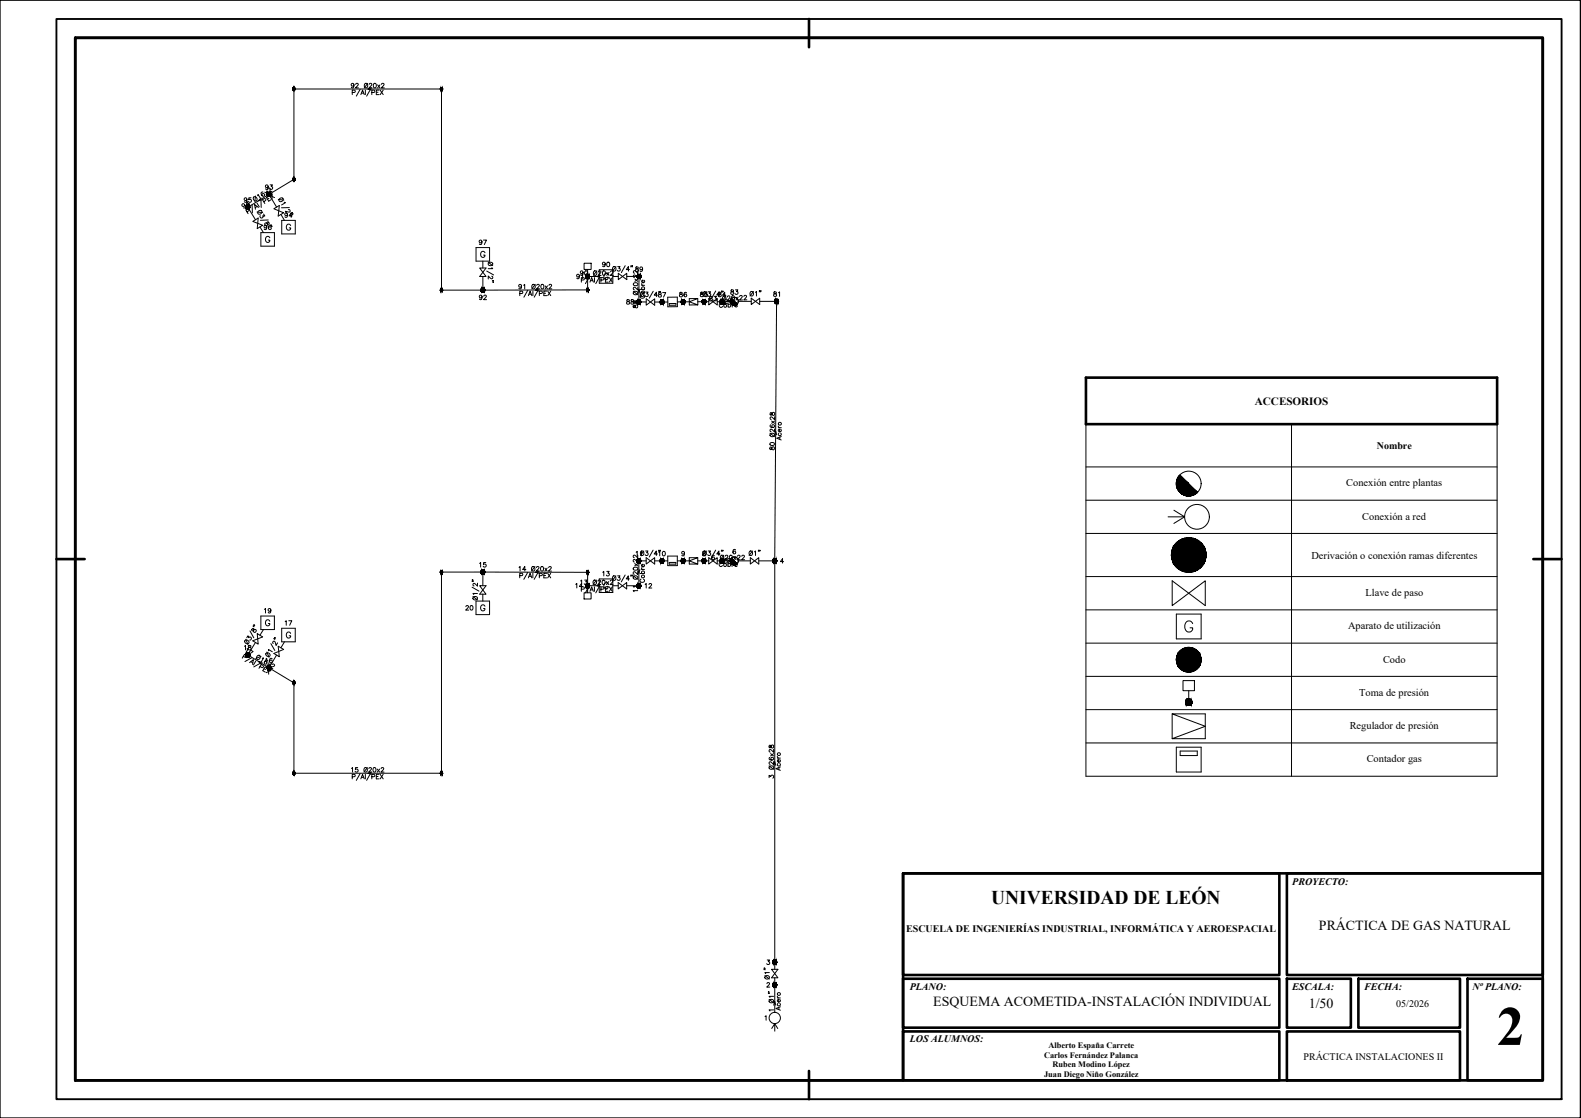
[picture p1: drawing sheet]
<svg xmlns="http://www.w3.org/2000/svg" width="420mm" height="297mm" viewBox="0 0 420 297" stroke-linecap="round" stroke-linejoin="round" font-family="sans-serif">
<!-- layer: UNIFILAR -->
<g fill="none" stroke="#000" stroke-width=".27">
<path d="M78.1 23.9v23.5M78.4 23.6h38.6M98.7 23.4l-1 .2 1 .3M117.3 23.9v52.9M66.1 55.5l1.8 2.9M68.6 57.9l-1.4 .9 2.6 1.1-1.4 .8M69.4 52.6l-.7 .8 1-.3M71 51.9l-4.7 2.9M71.8 52.1l1.7 2.9M74.2 54.6l-1.4 .9 2.6 1-1.5 .9M74.9 58.6v3.6h3.6v-3.6M77.2 59.9a.59 .59 0 0 0-.6-.3 .59 .59 0 0 0-.5 .6v.3a.57 .57 0 0 0 .6 .7 .57 .57 0 0 0 .5-.7h-.3"/>
<path d="M77.9 47.8l-6 3.6M69.3 61.8v3.6h3.6v-3.6M71.7 63.2a.59 .59 0 0 0-.7-.4 .59 .59 0 0 0-.4 .6v.4a.57 .57 0 0 0 .5 .6 .57 .57 0 0 0 .6-.6h-.4M117.6 77.1h10.2M126.5 65.8v3.6h3.6v-3.6M127.5 71.2l1.7 2.3h-1.7l1.7-2.3zM128.3 69.4v1.8M128.3 73.5v3.1M128.9 67.2a.59 .59 0 0 0-.7-.4 .59 .59 0 0 0-.5 .6v.4a.57 .57 0 0 0 .6 .6 .57 .57 0 0 0 .6-.6h-.4M143.2 76.8l-.9 .3 1 .2M155.2 69.9h1.9v1.7h-1.9zM155.9 77l-27 .1"/>
<path d="M156.2 74v2.7M156.7 73.5h2.6M159.3 71.7v3.6h3.6v-3.6M159.6 73.2l-1 .3 1 .2M161.6 73a.59 .59 0 0 0-.6-.3 .59 .59 0 0 0-.5 .6v.4a.57 .57 0 0 0 .6 .6 .57 .57 0 0 0 .5-.6h-.3M162.9 73.5h1.4M164.3 72.6v1.7l2.3-1.7v1.7zM169.5 77.8l.3-1 .3 1M169.8 74v5.7M171.7 79.4v1.7l2.3-1.7v1.7zM177.5 79l2.5-.1v2.6h-2.5zM183.2 79.3h2.2l-2.2 .9 2.2 .8h-2.2"/>
<path d="M188.4 79.3v1.7l2.2-1.7v1.7zM170.3 80.2h1.4M196.2 80.1h3.4M201.9 80.1h4M206.4 80.6l-.5 67.9M205.9 115.5l.2-1 .3 1M117.3 152.3v52.8M126.5 159.7h3.6v3.6h-3.6M127.5 155.6l1.7 2.3h-1.7l1.7-2.3zM127.8 152h-10.2M128.3 157.9v1.8M128.3 152.5v3.1"/>
<path d="M128.9 152l27 .1M143.2 151.7l-1 .3 1 .3M155.2 157.5h1.9v1.6h-1.9zM156.2 152.4v2.7M156.7 155.6h2.6M159.3 153.8v3.6h3.6v-3.6M159.6 155.3l-1 .3 1 .3M161.6 155.2a.59 .59 0 0 0-.6-.4 .59 .59 0 0 0-.5 .6v.4a.57 .57 0 0 0 .6 .6 .57 .57 0 0 0 .5-.6h-.4M162.9 155.6h1.4M164.3 154.8v1.7l2.2-1.7v1.7zM166.5 155.6h2.7M169.5 151.3l.3 1 .3-1"/>
<path d="M169.8 149.5v5.6M171.7 148.2v1.7l2.3-1.7v1.7zM177.5 147.7h2.5v2.6h-2.5zM177.9 149.4h1.7v.5h-1.7M180 149h1M182.1 149h1.1M183.2 148.2h2.2l-2.2 .8 2.2 .9h-2.2zM185.4 149h1.2M185.4 148.2v1.7M187.6 149h.8M188.4 148.2v1.7l2.2-1.7v1.7zM190.6 149h.7"/>
<path d="M192.4 149h1.7M194.5 148.7l-1 .3 1 .3M196.2 149h3.2M201.6 149h3.8M205.9 149.5v105.6M66.3 174.3l4.7 2.9M68.4 168.3l1.4 .9-2.6 1.1 1.4 .8zM69.3 163.7v3.6h3.6v-3.6M70 167.3l-.9 1.5M71.7 165.1a.59 .59 0 0 0-.7-.4 .59 .59 0 0 0-.4 .6v.4a.57 .57 0 0 0 .5 .6 .57 .57 0 0 0 .6-.6h-.4M71.9 177.7l6 3.6M73.9 171.7l1.5 .8-2.6 1.1 1.4 .9z"/>
<path d="M74.9 166.9v3.6h3.6v-3.6M75.6 170.5l-.9 1.6M77.2 168.3a.59 .59 0 0 0-.6-.4 .59 .59 0 0 0-.5 .6v.4a.57 .57 0 0 0 .6 .6 .57 .57 0 0 0 .5-.6h-.3M128.9 161.1a.59 .59 0 0 0-.7-.4 .59 .59 0 0 0-.5 .6v.4a.57 .57 0 0 0 .6 .6 .57 .57 0 0 0 .6-.6h-.4M78.1 181.7v23.4M78.4 205.4h38.6M98.7 205.2l-1 .2 1 .3M205.6 203.3l.3-1 .3 1M205.1 273.3l.8-1.3v2M205.6 267.1l.3-1 .3 1M205.9 272l.8 1.3M205.9 262.2v6.8"/>
<circle cx="195.2" cy="80.1" r="1.05"/>
<circle cx="195.2" cy="149" r="1.05"/>
<circle cx="205.9" cy="270.5" r="1.5"/>
</g>
<g fill="#000" stroke="#000" stroke-width=".27">
<path d="M78.4 23.6v.1zM78.4 23.6v.1zM78.4 23.6v.2zM78.4 23.5v.3zM78.4 23.5v.3zM78.4 23.5v.3zM78.4 23.5v.3zM78.4 23.5v.3zM78.4 23.5l-.1 .3zM78.3 23.4v.4zM78.3 23.4v.5zM78.3 23.4v.5zM78.3 23.4v.5zM78.3 23.4v.5zM78.3 23.4v.5zM78.3 23.4v.5zM78.3 23.4v.5zM78.3 23.4v.5zM78.3 23.4l-.1 .5zM78.2 23.4v.5zM78.2 23.4v.5zM78.2 23.4v.5zM78.2 23.4v.5zM78.2 23.3v.6zM78.2 23.3l-.1 .6zM78.1 23.3v.6zM78.1 23.3v.6zM78.1 23.3v.6zM78.1 23.3v.6zM78.1 23.3v.6zM78.1 23.3v.6zM78 23.3l.1 .6zM78 23.3l.1 .6zM78 23.4v.5zM78 23.4v.5zM78 23.4v.5zM78 23.4v.5zM78 23.4v.5zM78 23.4v.5zM77.9 23.4v.5zM77.9 23.4v.5zM77.9 23.4v.5zM77.9 23.4v.5zM77.9 23.4v.5zM77.9 23.4v.5zM77.9 23.4v.4zM77.9 23.5v.3zM77.9 23.5v.3zM77.9 23.5v.3zM77.9 23.5l-.1 .3zM77.8 23.5v.3zM77.8 23.5v.2zM77.8 23.5v.2zM77.8 23.5v.2zM77.8 23.6v.1z"/>
<path d="M117.6 23.6v.1zM117.6 23.6v.1zM117.6 23.6v.2zM117.6 23.5v.3zM117.6 23.5v.3zM117.6 23.5v.3zM117.6 23.5v.3zM117.6 23.5v.3zM117.6 23.5v.3zM117.6 23.4v.4zM117.6 23.4l-.1 .5zM117.5 23.4v.5zM117.5 23.4v.5zM117.5 23.4v.5zM117.5 23.4v.5zM117.5 23.4v.5zM117.5 23.4v.5zM117.5 23.4v.5zM117.5 23.4l-.1 .5zM117.4 23.4v.5zM117.4 23.4v.5zM117.4 23.4v.5zM117.4 23.4v.5zM117.4 23.3v.6zM117.4 23.3v.6zM117.4 23.3v.6zM117.4 23.3l-.1 .6zM117.3 23.3v.6zM117.3 23.3v.6zM117.3 23.3v.6zM117.3 23.3v.6zM117.3 23.3v.6zM117.3 23.3v.6zM117.2 23.4v.5zM117.2 23.4v.5zM117.2 23.4v.5zM117.2 23.4v.5zM117.2 23.4v.5zM117.2 23.4v.5zM117.2 23.4v.5zM117.2 23.4v.5zM117.1 23.4v.5zM117.1 23.4v.5zM117.1 23.4v.5zM117.1 23.4v.5zM117.1 23.4v.4zM117.1 23.5v.3zM117.1 23.5v.3zM117.1 23.5v.3zM117.1 23.5v.3zM117.1 23.5v.3zM117.1 23.5v.2zM117 23.5l.1 .2zM117 23.5v.2zM117 23.6v.1z"/>
<path d="M78.4 47.6v.1zM78.4 47.6v.1zM78.4 47.6v.2zM78.4 47.5v.3zM78.4 47.5v.3zM78.4 47.5v.3zM78.4 47.5v.3zM78.4 47.5v.3zM78.4 47.5l-.1 .3zM78.3 47.5v.3zM78.3 47.5v.4zM78.3 47.4v.5zM78.3 47.4v.5zM78.3 47.4v.5zM78.3 47.4v.5zM78.3 47.4v.5zM78.3 47.4v.5zM78.3 47.4v.5zM78.3 47.4l-.1 .5zM78.2 47.4v.5zM78.2 47.4v.5zM78.2 47.4v.5zM78.2 47.4v.5zM78.2 47.4v.5zM78.2 47.4l-.1 .5zM78.1 47.4v.5zM78.1 47.4v.5zM78.1 47.4v.5zM78.1 47.4v.5zM78.1 47.4v.5zM78.1 47.4v.5zM78 47.4l.1 .5zM78 47.4l.1 .5zM78 47.4v.5zM78 47.4v.5zM78 47.4v.5zM78 47.4v.5zM78 47.4v.5zM78 47.4v.5zM77.9 47.4v.5zM77.9 47.4v.5zM77.9 47.4v.5zM77.9 47.4v.5zM77.9 47.4v.5zM77.9 47.4v.5zM77.9 47.4v.4zM77.9 47.5v.3zM77.9 47.5v.3zM77.9 47.5v.3zM77.9 47.5l-.1 .3zM77.8 47.5v.3zM77.8 47.5v.3zM77.8 47.6v.2zM77.8 47.6v.1zM77.8 47.6v.1z"/>
<path d="M117.6 77v.2zM117.6 77v.2zM117.6 77v.2zM117.6 77v.2zM117.6 77v.2zM117.6 76.9v.3zM117.6 76.9v.3zM117.6 76.9v.3zM117.6 76.9v.4zM117.6 76.9v.4zM117.6 76.9l-.1 .4zM117.5 76.9v.4zM117.5 76.9v.4zM117.5 76.8v.5zM117.5 76.8v.5zM117.5 76.8v.5zM117.5 76.8v.6zM117.5 76.8v.6zM117.5 76.8l-.1 .6zM117.4 76.8v.6zM117.4 76.8v.6zM117.4 76.8v.6zM117.4 76.8v.6zM117.4 76.8v.6zM117.4 76.8v.6zM117.4 76.8v.6zM117.4 76.8l-.1 .6zM117.3 76.8v.6zM117.3 76.8v.6zM117.3 76.8v.6zM117.3 76.8v.6zM117.3 76.8v.6zM117.3 76.8v.6zM117.2 76.8v.6zM117.2 76.8v.6zM117.2 76.8v.6zM117.2 76.8v.6zM117.2 76.8v.5zM117.2 76.8v.5zM117.2 76.8v.5zM117.2 76.8v.5zM117.1 76.9v.4zM117.1 76.9v.4zM117.1 76.9v.4zM117.1 76.9v.4zM117.1 76.9v.4zM117.1 76.9v.4zM117.1 76.9v.3zM117.1 76.9v.3zM117.1 76.9v.3zM117.1 77v.2zM117.1 77v.2zM117 77l.1 .2zM117 77v.2zM117 77v.2z"/>
<path d="M156.5 77l-.1 .1zM156.4 76.9v.2zM156.4 76.9v.2zM156.4 76.9v.2zM156.4 76.9v.3zM156.4 76.9v.3zM156.4 76.9v.3zM156.4 76.9v.3zM156.4 76.9v.3zM156.4 76.8v.4zM156.4 76.8v.4zM156.4 76.8v.4zM156.4 76.8v.5zM156.3 76.8l.1 .5zM156.3 76.8v.5zM156.3 76.8v.5zM156.3 76.8v.5zM156.3 76.8v.5zM156.3 76.8v.5zM156.3 76.7v.6zM156.3 76.7l-.1 .6zM156.2 76.7v.6zM156.2 76.7v.6zM156.2 76.7v.6zM156.2 76.7v.6zM156.2 76.7v.6zM156.2 76.7v.6zM156.2 76.7v.6zM156.2 76.7l-.1 .6zM156.1 76.7v.6zM156.1 76.7v.6zM156.1 76.7v.6zM156.1 76.7v.6zM156.1 76.7v.6zM156.1 76.7v.6zM156 76.7v.6zM156 76.7v.6zM156 76.8v.5zM156 76.8v.5zM156 76.8v.5zM156 76.8v.5zM156 76.8v.4zM156 76.8v.4zM156 76.8l-.1 .4zM155.9 76.8v.4zM155.9 76.8v.4zM155.9 76.8v.4zM155.9 76.8v.4zM155.9 76.9v.3zM155.9 76.9v.3zM155.9 76.9v.3zM155.9 76.9v.2zM155.9 76.9v.2zM155.9 76.9v.2zM155.9 76.9v.2z"/>
<path d="M194.4 79.3l.8 .8zM194.3 79.4l1.6 1.4zM194.3 79.4l1.6 1.4zM194.3 79.5l1.6 1.3zM194.3 79.5l1.6 1.3zM194.2 79.6l1.7 1.2zM194.2 79.6l1.6 1.3zM194.2 79.7l1.6 1.2zM194.2 79.7l1.5 1.3zM194.1 79.8l1.6 1.2zM194.1 79.8l1.5 1.2zM194.1 79.9l1.5 1.1zM194.1 79.9l1.4 1.2zM194.1 80l1.4 1.1zM194.1 80l1.3 1.1zM194.1 80.1l1.3 1zM194.1 80.1l1.2 1zM194.1 80.2l1.2 .9zM194.1 80.2l1.1 .9zM194.1 80.3l1.1 .8zM194.1 80.3l1 .8zM194.2 80.4l.9 .7zM194.2 80.4l.8 .7zM194.2 80.5l.8 .6zM194.2 80.5l.7 .6zM194.2 80.6l.7 .5zM194.2 80.6l.6 .5zM194.3 80.7l.5 .4zM194.3 80.7l.4 .3zM194.4 80.8l.3 .2zM194.4 80.8l.2 .2zM194.4 80.8l.2 .2z"/>
<path d="M194.4 79.3l.8 .8zM194.3 79.4l1.6 1.4zM194.3 79.4l1.6 1.4zM194.3 79.5l1.6 1.3zM194.3 79.5l1.6 1.3zM194.2 79.6l1.7 1.2zM194.2 79.6l1.6 1.3zM194.2 79.7l1.6 1.2zM194.2 79.7l1.5 1.3zM194.1 79.8l1.6 1.2zM194.1 79.8l1.5 1.2zM194.1 79.9l1.5 1.1zM194.1 79.9l1.4 1.2zM194.1 80l1.4 1.1zM194.1 80l1.3 1.1zM194.1 80.1l1.3 1zM194.1 80.1l1.2 1zM194.1 80.2l1.2 .9zM194.1 80.2l1.1 .9zM194.1 80.3l1.1 .8zM194.1 80.3l1 .8zM194.2 80.4l.9 .7zM194.2 80.4l.8 .7zM194.2 80.5l.8 .6zM194.2 80.5l.7 .6zM194.2 80.6l.7 .5zM194.2 80.6l.6 .5zM194.3 80.7l.5 .4zM194.3 80.7l.4 .3zM194.4 80.8l.3 .2zM194.4 80.8l.2 .2zM194.4 80.8l.2 .2z"/>
<path d="M117.6 151.9v.2zM117.6 151.9v.2zM117.6 151.9v.2zM117.6 151.9v.2zM117.6 151.9v.2zM117.6 151.9v.2zM117.6 151.9v.3zM117.6 151.8v.4zM117.6 151.8v.4zM117.6 151.8v.4zM117.6 151.8l-.1 .4zM117.5 151.8v.4zM117.5 151.8v.4zM117.5 151.8v.4zM117.5 151.8v.4zM117.5 151.7v.5zM117.5 151.7v.6zM117.5 151.7v.6zM117.5 151.7l-.1 .6zM117.4 151.7v.6zM117.4 151.7v.6zM117.4 151.7v.6zM117.4 151.7v.6zM117.4 151.7v.6zM117.4 151.7v.6zM117.3 151.7l.1 .6zM117.3 151.7v.6zM117.3 151.7v.6zM117.3 151.7v.6zM117.3 151.7v.6zM117.3 151.7v.6zM117.3 151.7v.6zM117.3 151.7v.6zM117.2 151.7v.6zM117.2 151.7v.6zM117.2 151.7v.6zM117.2 151.7v.6zM117.2 151.7v.6zM117.2 151.7v.6zM117.1 151.8l.1 .4zM117.1 151.8l.1 .4zM117.1 151.8v.4zM117.1 151.8v.4zM117.1 151.8v.4zM117.1 151.8v.4zM117.1 151.8v.4zM117.1 151.8v.4zM117.1 151.8v.4zM117.1 151.8v.4zM117.1 151.8v.3zM117.1 151.9v.2zM117.1 151.9l-.1 .2zM117 151.9v.2zM117 151.9v.2zM117 151.9v.2z"/>
<path d="M156.4 152v.1zM156.4 152v.1zM156.4 152v.2zM156.4 151.9v.3zM156.4 151.9v.3zM156.4 151.9v.3zM156.4 151.9v.3zM156.4 151.9v.3zM156.4 151.9v.3zM156.4 151.9v.3zM156.4 151.9v.4zM156.4 151.8v.5zM156.4 151.8l-.1 .5zM156.3 151.8v.5zM156.3 151.8v.5zM156.3 151.8v.5zM156.3 151.8v.5zM156.3 151.8v.5zM156.3 151.8v.5zM156.3 151.8v.5zM156.3 151.8l-.1 .5zM156.2 151.8v.5zM156.2 151.8v.6zM156.2 151.8v.6zM156.2 151.8v.6zM156.2 151.8v.6zM156.2 151.8v.6zM156.1 151.8l.1 .6zM156.1 151.8l.1 .6zM156.1 151.8v.6zM156.1 151.8v.6zM156.1 151.8v.5zM156.1 151.8v.5zM156.1 151.8v.5zM156.1 151.8v.5zM156 151.8v.5zM156 151.8v.5zM156 151.8v.5zM156 151.8v.5zM156 151.8v.5zM156 151.8v.5zM156 151.8v.5zM156 151.8v.5zM156 151.8l-.1 .5zM155.9 151.9v.4zM155.9 151.9v.3zM155.9 151.9v.3zM155.9 151.9v.3zM155.9 151.9v.3zM155.9 151.9v.3zM155.9 151.9v.3zM155.9 151.9v.3zM155.9 152v.2zM155.9 152v.1zM155.9 152v.1z"/>
<path d="M182.1 149l-.1 .1zM182 148.9v.2zM182 148.9v.3zM182 148.9v.3zM182 148.9v.3zM182 148.8v.4zM182 148.8v.5zM182 148.8v.5zM182 148.8v.5zM182 148.7v.6zM182 148.7l-.1 .6zM181.9 148.7v.6zM181.9 148.7v.7zM181.9 148.6v.8zM181.9 148.6v.8zM181.9 148.6v.8zM181.9 148.6l-.1 .9zM181.8 148.6v.9zM181.8 148.6v.9zM181.8 148.5v1zM181.8 148.5l-.1 1zM181.7 148.5v1zM181.7 148.5v1zM181.7 148.5v1zM181.7 148.5l-.1 1zM181.6 148.5v1zM181.6 148.5v1zM181.6 148.5v1zM181.6 148.5l-.1 1zM181.5 148.5v1zM181.5 148.5v1zM181.5 148.5v1zM181.5 148.5v1zM181.4 148.5v1zM181.4 148.5v1zM181.4 148.5v1zM181.4 148.5v1zM181.3 148.5v1zM181.3 148.5v1zM181.3 148.6v.9zM181.3 148.6v.9zM181.2 148.6v.8zM181.2 148.6v.8zM181.2 148.6v.8zM181.2 148.6v.8zM181.2 148.6l-.1 .8zM181.1 148.7v.7zM181.1 148.7v.6zM181.1 148.7v.6zM181.1 148.7v.6zM181.1 148.7v.6zM181.1 148.7v.5zM181.1 148.8v.4zM181.1 148.8l-.1 .4zM181 148.8v.4zM181 148.8v.3zM181 148.9v.2zM181 148.9v.2zM181 148.9v.2z"/>
<path d="M187.6 149v.1zM187.6 148.9v.2zM187.6 148.9v.3zM187.6 148.9v.3zM187.6 148.9v.3zM187.6 148.8v.4zM187.6 148.8l-.1 .5zM187.5 148.8v.5zM187.5 148.8v.5zM187.5 148.7v.6zM187.5 148.7v.6zM187.5 148.7v.6zM187.5 148.7v.7zM187.4 148.6l.1 .8zM187.4 148.6v.8zM187.4 148.6v.8zM187.4 148.6v.9zM187.4 148.6v.9zM187.4 148.6l-.1 .9zM187.3 148.5v1zM187.3 148.5v1zM187.3 148.5v1zM187.3 148.5l-.1 1zM187.2 148.5v1zM187.2 148.5v1zM187.2 148.5v1zM187.2 148.5l-.1 1zM187.1 148.5v1zM187.1 148.5v1zM187.1 148.5v1zM187.1 148.5l-.1 1zM187 148.5v1zM187 148.5v1zM187 148.5v1zM187 148.5v1zM186.9 148.5v1zM186.9 148.5v1zM186.9 148.5v1zM186.9 148.5v1zM186.8 148.6v.9zM186.8 148.6v.9zM186.8 148.6v.8zM186.8 148.6v.8zM186.7 148.6v.8zM186.7 148.6v.8zM186.7 148.6v.8zM186.7 148.7v.7zM186.7 148.7v.6zM186.7 148.7v.6zM186.7 148.7l-.1 .6zM186.6 148.7v.6zM186.6 148.7v.5zM186.6 148.8v.4zM186.6 148.8v.4zM186.6 148.8v.4zM186.6 148.8v.3zM186.6 148.9v.2zM186.6 148.9v.2zM186.6 148.9v.2z"/>
<path d="M192.4 149v.1zM192.4 148.9v.2zM192.4 148.9v.3zM192.4 148.9v.3zM192.4 148.9v.3zM192.4 148.8v.4zM192.4 148.8l-.1 .5zM192.3 148.8v.5zM192.3 148.8v.5zM192.3 148.7v.6zM192.3 148.7v.6zM192.3 148.7v.6zM192.3 148.7l-.1 .7zM192.2 148.6v.8zM192.2 148.6v.8zM192.2 148.6v.8zM192.2 148.6v.9zM192.2 148.6v.9zM192.2 148.6l-.1 .9zM192.1 148.5v1zM192.1 148.5v1zM192.1 148.5v1zM192.1 148.5l-.1 1zM192 148.5v1zM192 148.5v1zM192 148.5v1zM192 148.5l-.1 1zM191.9 148.5v1zM191.9 148.5v1zM191.9 148.5v1zM191.9 148.5l-.1 1zM191.8 148.5v1zM191.8 148.5v1zM191.8 148.5v1zM191.8 148.5v1zM191.7 148.5v1zM191.7 148.5v1zM191.7 148.5v1zM191.7 148.5v1zM191.6 148.6v.9zM191.6 148.6v.9zM191.6 148.6v.8zM191.6 148.6v.8zM191.5 148.6v.8zM191.5 148.6v.8zM191.5 148.7v.7zM191.5 148.7v.7zM191.5 148.7v.6zM191.5 148.7v.6zM191.5 148.7l-.1 .6zM191.4 148.7v.6zM191.4 148.7v.5zM191.4 148.8v.4zM191.4 148.8v.4zM191.4 148.8v.4zM191.4 148.8v.3zM191.4 148.9v.2zM191.4 148.9v.2zM191.4 148.9v.2z"/>
<path d="M194.4 148.3l.8 .7zM194.3 148.4l1.6 1.4zM194.3 148.4l1.6 1.4zM194.3 148.4l1.6 1.4zM194.3 148.4l1.6 1.4zM194.2 148.5l1.7 1.3zM194.2 148.5l1.6 1.4zM194.2 148.6l1.6 1.3zM194.2 148.6l1.5 1.3zM194.1 148.7l1.6 1.2zM194.1 148.7l1.5 1.3zM194.1 148.8l1.5 1.2zM194.1 148.8l1.4 1.2zM194.1 148.9l1.4 1.1zM194.1 148.9l1.3 1.1zM194.1 149l1.3 1zM194.1 149l1.2 1.1zM194.1 149.1l1.2 1zM194.1 149.1l1.1 1zM194.1 149.2l1.1 .9zM194.1 149.2l1 .9zM194.2 149.3l.9 .8zM194.2 149.3l.8 .8zM194.2 149.4l.8 .7zM194.2 149.4l.7 .6zM194.2 149.5l.7 .5zM194.2 149.5l.6 .5zM194.3 149.6l.5 .4zM194.3 149.6l.4 .4zM194.4 149.7l.3 .3zM194.4 149.7l.2 .2zM194.4 149.8l.2 .1z"/>
<path d="M194.4 148.3l.8 .7zM194.3 148.4l1.6 1.4zM194.3 148.4l1.6 1.4zM194.3 148.4l1.6 1.4zM194.3 148.4l1.6 1.4zM194.2 148.5l1.7 1.3zM194.2 148.5l1.6 1.4zM194.2 148.6l1.6 1.3zM194.2 148.6l1.5 1.3zM194.1 148.7l1.6 1.2zM194.1 148.7l1.5 1.3zM194.1 148.8l1.5 1.2zM194.1 148.8l1.4 1.2zM194.1 148.9l1.4 1.1zM194.1 148.9l1.3 1.1zM194.1 149l1.3 1zM194.1 149l1.2 1.1zM194.1 149.1l1.2 1zM194.1 149.1l1.1 1zM194.1 149.2l1.1 .9zM194.1 149.2l1 .9zM194.2 149.3l.9 .8zM194.2 149.3l.8 .8zM194.2 149.4l.8 .7zM194.2 149.4l.7 .6zM194.2 149.5l.7 .5zM194.2 149.5l.6 .5zM194.3 149.6l.5 .4zM194.3 149.6l.4 .4zM194.4 149.7l.3 .3zM194.4 149.7l.2 .2zM194.4 149.8l.2 .1z"/>
<path d="M206.4 149v.1zM206.4 148.9v.2zM206.4 148.9v.3zM206.4 148.9v.3zM206.4 148.9v.3zM206.4 148.8v.4zM206.4 148.8v.5zM206.4 148.8v.5zM206.4 148.8l-.1 .5zM206.3 148.7v.6zM206.3 148.7v.6zM206.3 148.7v.6zM206.3 148.7v.7zM206.3 148.6v.8zM206.3 148.6l-.1 .8zM206.2 148.6v.8zM206.2 148.6v.9zM206.2 148.6v.9zM206.2 148.6l-.1 .9zM206.1 148.5v1zM206.1 148.5v1zM206.1 148.5v1zM206.1 148.5l-.1 1zM206 148.5v1zM206 148.5v1zM206 148.5v1zM206 148.5l-.1 1zM205.9 148.5v1zM205.9 148.5v1zM205.9 148.5v1zM205.9 148.5l-.1 1zM205.8 148.5v1zM205.8 148.5v1zM205.8 148.5v1zM205.8 148.5v1zM205.7 148.5v1zM205.7 148.5v1zM205.7 148.5v1zM205.7 148.5v1zM205.6 148.6v.9zM205.6 148.6v.9zM205.6 148.6v.8zM205.6 148.6v.8zM205.5 148.6v.8zM205.5 148.6v.8zM205.5 148.6v.8zM205.5 148.7v.7zM205.5 148.7v.6zM205.5 148.7v.6zM205.5 148.7l-.1 .6zM205.4 148.7v.6zM205.4 148.7v.5zM205.4 148.8v.4zM205.4 148.8v.4zM205.4 148.8v.4zM205.4 148.8v.3zM205.4 148.9v.2zM205.4 148.9v.2zM205.4 148.9v.2z"/>
<path d="M78.4 181.4v.1zM78.4 181.3v.2zM78.4 181.3v.2zM78.4 181.3v.2zM78.4 181.3v.3zM78.4 181.3v.3zM78.4 181.3v.3zM78.4 181.3v.3zM78.4 181.3l-.1 .3zM78.3 181.2v.4zM78.3 181.2v.4zM78.3 181.2v.4zM78.3 181.2v.5zM78.3 181.2v.5zM78.3 181.2v.5zM78.3 181.2v.5zM78.3 181.2v.5zM78.2 181.2l.1 .5zM78.2 181.2v.5zM78.2 181.1v.6zM78.2 181.1v.6zM78.2 181.1v.6zM78.2 181.1v.6zM78.2 181.1v.6zM78.2 181.1l-.1 .6zM78.1 181.1v.6zM78.1 181.1v.6zM78.1 181.1v.6zM78.1 181.1v.6zM78.1 181.1v.6zM78.1 181.1l-.1 .6zM78 181.1v.6zM78 181.1v.6zM78 181.1v.6zM78 181.1v.6zM78 181.2v.5zM78 181.2v.5zM78 181.2v.5zM78 181.2v.5zM77.9 181.2v.5zM77.9 181.2v.5zM77.9 181.2v.5zM77.9 181.2v.5zM77.9 181.2v.4zM77.9 181.2v.4zM77.9 181.2v.4zM77.9 181.2v.4zM77.9 181.2v.4zM77.9 181.3v.3zM77.9 181.3l-.1 .3zM77.8 181.3v.3zM77.8 181.3v.2zM77.8 181.3v.2zM77.8 181.3v.2zM77.8 181.4v.1z"/>
<path d="M78.4 205.4v.1zM78.4 205.3v.2zM78.4 205.3v.2zM78.4 205.3v.2zM78.4 205.3v.3zM78.4 205.3v.3zM78.4 205.3v.3zM78.4 205.3v.3zM78.4 205.3l-.1 .3zM78.3 205.2v.4zM78.3 205.2v.4zM78.3 205.2v.4zM78.3 205.2v.5zM78.3 205.2v.5zM78.3 205.2v.5zM78.3 205.2v.5zM78.3 205.2v.5zM78.2 205.2l.1 .5zM78.2 205.2v.5zM78.2 205.2v.5zM78.2 205.2v.5zM78.2 205.1v.6zM78.2 205.1v.6zM78.2 205.1v.6zM78.2 205.1l-.1 .6zM78.1 205.1v.6zM78.1 205.1v.6zM78.1 205.1v.6zM78.1 205.1v.6zM78.1 205.1v.6zM78.1 205.1v.6zM78 205.1v.6zM78 205.1v.6zM78 205.1v.6zM78 205.1v.6zM78 205.2v.5zM78 205.2v.5zM78 205.2v.5zM78 205.2v.5zM77.9 205.2v.5zM77.9 205.2v.5zM77.9 205.2v.5zM77.9 205.2v.5zM77.9 205.2v.4zM77.9 205.2v.4zM77.9 205.2v.4zM77.9 205.3v.3zM77.9 205.3v.3zM77.9 205.3v.3zM77.9 205.3l-.1 .3zM77.8 205.3v.3zM77.8 205.3v.2zM77.8 205.3v.2zM77.8 205.3v.2zM77.8 205.4v.1z"/>
<path d="M117.6 205.4v.1zM117.6 205.3v.2zM117.6 205.3v.2zM117.6 205.3v.2zM117.6 205.3v.3zM117.6 205.3v.3zM117.6 205.3v.3zM117.6 205.3v.3zM117.6 205.3v.3zM117.6 205.2v.4zM117.6 205.2l-.1 .4zM117.5 205.2v.4zM117.5 205.2v.5zM117.5 205.2v.5zM117.5 205.2v.5zM117.5 205.2v.5zM117.5 205.2v.5zM117.5 205.2v.5zM117.5 205.2l-.1 .5zM117.4 205.2v.5zM117.4 205.2v.5zM117.4 205.1v.6zM117.4 205.1v.6zM117.4 205.1v.6zM117.4 205.1v.6zM117.3 205.1l.1 .6zM117.3 205.1v.6zM117.3 205.1v.6zM117.3 205.1v.6zM117.3 205.1v.6zM117.3 205.1v.6zM117.3 205.1v.6zM117.3 205.1v.6zM117.2 205.1v.6zM117.2 205.1v.6zM117.2 205.2v.5zM117.2 205.2v.5zM117.2 205.2v.5zM117.2 205.2v.5zM117.1 205.2l.1 .5zM117.1 205.2l.1 .5zM117.1 205.2v.5zM117.1 205.2v.5zM117.1 205.2v.4zM117.1 205.2v.4zM117.1 205.2v.4zM117.1 205.3v.3zM117.1 205.3v.3zM117.1 205.3v.3zM117.1 205.3v.3zM117.1 205.3v.3zM117.1 205.3l-.1 .2zM117 205.3v.2zM117 205.3v.2zM117 205.4v.1z"/>
</g>
<!-- layer: TEXTO_NUDOS -->
<path d="M181.9 146.9a.37 .37 0 0 1-.5 .3 .37 .37 0 0 1-.2-.6 .37 .37 0 0 1 .6 .1l-.1 .9-.5-.1M186.8 146.5v.4l.7 .4a.4 .4 0 0 1-.4 .4 .4 .4 0 0 1-.4-.4l.7-.5v-.3zM193.2 148.4h-.6v.5a.42 .42 0 0 1 .6 0 .42 .42 0 0 1-.1 .7 .42 .42 0 0 1-.6-.2M193.4 148.4h.8l-.6 1.2M195.5 146.1l-.1-.1a.55 .55 0 0 0-.6 .5 .55 .55 0 0 0 .6 .6 .37 .37 0 0 0 0-.6 .37 .37 0 0 0-.6 .3M208.2 149.2h-.8l.6-.8v1.2M203.3 270.1l.3-.2v1.2" fill="none" stroke="#000" stroke-width=".27"/>
<!-- layer: TEXTO_RAMAS -->
<g fill="none" stroke="#000" stroke-width=".27">
<path d="M93.6 24.6l.7-.1 .1-.4-.8-.2v1.2M94.1 22.5a.37 .37 0 0 1-.5 .4 .37 .37 0 0 1-.2-.6 .37 .37 0 0 1 .6 0l-.1 1-.5-.1M94.5 22.4l.3-.3 .4 .3-.7 .9h.8M95.7 23.7l-1 1.8M95.9 25.1l.5-1.2 .4 1.2M96.1 24.7h.5M97.1 23.9v1.2M97.7 22.1l-.9 1.2M98.1 22.4l.3-.3 .4 .3-.7 .9h.8M98.5 23.7l-1.1 1.8M98.8 24.6l.7-.1 .1-.4-.8-.2v1.2M99.4 22.2a.55 .55 0 0 1 .6 .5 .55 .55 0 0 1-.6 .6l-.2-.5z"/>
<path d="M100 24.5h.5M100.4 22.5l.6 .8M100.8 23.9h-.8v1.2h.8M101 22.5l-.6 .8M101 23.9l.8 1.2M101.4 22.4l.2-.3 .5 .3-.8 .9h.8M101.8 23.9l-.8 1.2M65.6 56.3l.6-.4-.2-.4-.7 .3 .6 1M68.3 56.3l1.5 .2M69.3 53l.1 2.1M70 56.9l.4 .5-.6-.1a.4 .4 0 0 1-.4 .6 .4 .4 0 0 1-.2-.6M70.1 53.6l.5-.4-.1-.4-.7 .3 .6 1"/>
<path d="M71.4 52l-.6 .4 .6 1.1 .6-.4M71.5 52.7l-.4 .2M72.3 51.5v1.4M74 53l1.4 .2M75.5 53.7l.4 .1-1.1 .7M129.3 72l1.9 1M129.7 69.7l1.2 .9M130.7 73.4l.3 .2-.3 .5-.9-.8v.8M130.7 71.1l.2 .3h-1.2M130.8 74.5l.3 .1M130.8 74.9l.3 .1M138.1 78l.7-.1 .1-.4-.8-.1v1.2"/>
<path d="M138.6 76a.37 .37 0 0 1-.5 .3 .37 .37 0 0 1-.2-.6 .37 .37 0 0 1 .6 0l-.1 1-.5-.1M139.2 75.8l.2-.2v1.2M140.2 77.1l-1 1.9M140.4 78.6l.5-1.2 .4 1.2M141.2 78.2h-.6M141.6 77.4v1.2M142.2 75.6l-.9 1.2M142.6 75.8l.3-.2 .4 .2-.7 1h.8M143 77.1l-1 1.9M143.3 78l.7-.1 .1-.4-.8-.1v1.2M143.9 75.6a.55 .55 0 0 1 .6 .5 .55 .55 0 0 1-.6 .6l-.2-.5zM144.5 77.9h.5"/>
<path d="M144.9 75.9l.6 .8M145.3 77.3l-.8 .1v1.2l.8-.1M145.5 75.9l-.6 .8M145.6 77.3l.8 1.2M145.9 75.8l.2-.3 .5 .3-.8 .9h.8M146.4 77.3l-.8 1.2M156.8 75l.4-1.2 .5 1.2M157 74.6h.5M158 73.8v1.2M159.4 73.5l-1.1 1.9M159.7 74.4l.7-.1v-.4l-.7-.1v1.2M160.9 74.3h.5"/>
<path d="M161.6 73.8h-.7v1.2h.7M161.9 73.8l.8 1.2M162.7 73.8l-.8 1.2M164.2 70.8h.6l-.4 .5a.4 .4 0 0 1 .3 .6 .4 .4 0 0 1-.7-.1M166.2 70.6l-1.1 1.8M168.4 75.3a.6 .6 0 0 1 .7-.2 .6 .6 0 0 1 .4 .6 .6 .6 0 0 1-.8 .3 .6 .6 0 0 1-.3-.7zM168.7 74.1l.8 .7M169.5 76.3v.8l-.8-.8-.4 .2 .1 .4 .2 .1M169.5 74.1l-.8 .7M170.1 76.9h1.2M170.4 78.4a.44 .44 0 0 0-.3 .5 .44 .44 0 0 0 .4 .3h.3a.44 .44 0 0 0 .5-.3 .44 .44 0 0 0-.3-.5M170.5 75.8h.8"/>
<path d="M170.5 75.3l.4 .5M170.7 76.9a.38 .38 0 0 1-.1-.6 .38 .38 0 0 1 .6 0 .38 .38 0 0 1-.1 .6M171.1 77.6l-.9 1.2M171.1 74.4a.37 .37 0 0 1 .2 .6 .37 .37 0 0 1-.6 0 .37 .37 0 0 1 .2-.6v.7M171.6 77.6h.6l-.3 .5a.4 .4 0 0 1 .3 .6 .4 .4 0 0 1-.7-.1M188.6 78.8v.4l.7 .4a.4 .4 0 0 1-.4 .4 .4 .4 0 0 1-.4-.4l.8-.6-.1-.2zM195.3 81.1h.7a.39 .39 0 0 0-.5-.3 .39 .39 0 0 0-.3 .4 .39 .39 0 0 0 .4 .4l.4-.2M204.6 115.1l1.2 .9M204.7 118.8v.6h.3a.49 .49 0 0 1 .2-.6 .49 .49 0 0 1 .6 0l-.1 .6-.3 .1-.4-.7zM204.7 117.7a.6 .6 0 0 1 .7-.2 .6 .6 0 0 1 .4 .7 .6 .6 0 0 1-.8 .2 .6 .6 0 0 1-.3-.7zM204.7 109.7v.5l.3 .1 .5-.7a.4 .4 0 0 1 .4 .4 .4 .4 0 0 1-.4 .4l-.4-.7zM204.8 112.9h-.1a.55 .55 0 0 0 .5 .7 .55 .55 0 0 0 .6-.6 .37 .37 0 0 0-.6 0 .37 .37 0 0 0 .2 .6"/>
<path d="M205.1 111.9l.8 .6M205.8 114v.8l-.8-.8-.4 .2 .1 .4 .2 .1M205.9 111.9l-.8 .6M205.9 110.7v.8l-.9-.7-.3 .2v.3l.2 .1M206.8 113.6h.8M206.8 113.2l.4 .4M207 115.1a.38 .38 0 0 0-.1 .5 .38 .38 0 0 0 .6 0 .38 .38 0 0 0 0-.5M207.2 116.2v.5M207.5 114a.37 .37 0 0 1 .1 .6 .37 .37 0 0 1-.6 0 .37 .37 0 0 1 .2-.6v.7M207.6 116l-1.2 .4 1.2 .5M125.5 156l1.8 1.1M125.5 154.4l.3 .1"/>
<path d="M125.5 154.1l.3 .1M125.7 158.5l1.2 .9M126.9 157.7h-1.2l.2 .3M126.9 154.9v.8l-.9-.7-.3 .2 .1 .4 .2 .1M137.9 150.7l.3-.2v1.2M138.1 152.9h.7l.1-.5-.8-.1v1.2M139.8 151.3h-.9l.6-.8v1.2M140.2 152.1l-1 1.8M140.4 153.5l.5-1.2 .4 1.2M140.6 153.1h.6M141.6 152.3v1.2M142.2 150.5l-1 1.2"/>
<path d="M142.6 150.8l.1-.2 .3-.1 .2 .4-.7 .8h.8M143 152.1l-1 1.8M143.3 153l.7-.1 .1-.5-.8-.1v1.2M143.8 150.6a.55 .55 0 0 1 .7 .5 .55 .55 0 0 1-.7 .6l-.2-.5zM144.5 152.9h.5M144.8 150.9l.6 .8M145.3 152.3h-.8v1.2h.8M145.4 150.9l-.6 .8M145.6 152.3l.8 1.2M145.8 150.8l.2-.3 .5 .3-.7 .9h.8M146.4 152.3l-.8 1.2M156.8 157.1l.4-1.2 .5 1.2"/>
<path d="M157 156.7h.5M158 155.9v1.2M158.5 154.1l-.9 1.2M159.3 155.7l-1 1.8M159.7 156.5h.7v-.5l-.7-.1v1.2M160.9 156.5h.4M161.6 155.9h-.7v1.2h.7M161.9 155.9l.8 1.2M162.7 155.9l-.8 1.2M164.1 153h.7l-.4 .5a.4 .4 0 0 1 .3 .6 .4 .4 0 0 1-.7-.1M166.1 152.8l-1 1.8M167.3 153.8h-.9l.6-.8v1.2"/>
<path d="M167.7 152.8l-.1 .3M168.1 152.8l-.1 .3M168.3 153l1.2 .9M168.3 150.9a.6 .6 0 0 1 .8-.3 .6 .6 0 0 1 .3 .7 .6 .6 0 0 1-.7 .3 .6 .6 0 0 1-.4-.7zM168.7 149.7l.8 .7M169.5 156.9h-1.2l.2 .3M169.5 155.8h-1.2l.2 .3M169.5 151.8v.8l-1-.7-.2 .5 .3 .2M169.5 149.7l-.8 .7M170.1 152.4h1.2M170.5 150.8l.3 .5M170.5 151.3h.8"/>
<path d="M170.6 152.4a.38 .38 0 0 1 0-.6 .38 .38 0 0 1 .6 0 .38 .38 0 0 1-.1 .6M171.1 149.9a.37 .37 0 0 1 .2 .6 .37 .37 0 0 1-.6 0 .37 .37 0 0 1 .1-.6v.7M187.7 146.4l-.9 1.2M188.2 146.4h.6l-.3 .4a.4 .4 0 0 1 .3 .7 .4 .4 0 0 1-.7-.1M189.8 147.7v-.1a.53 .53 0 0 0-.7 .5 .53 .53 0 0 0 .7 .4 .37 .37 0 0 0-.2-.5 .37 .37 0 0 0-.5 .3M190.2 146.2l-1 1.8M191.3 147.2h-.8l.6-.8v1.2M191.8 146.2l-.1 .3M192 149.6a.44 .44 0 0 0-.5-.3 .44 .44 0 0 0-.4 .5v.3a.44 .44 0 0 0 .4 .4 .44 .44 0 0 0 .5-.3M192.1 146.2l-.1 .3M192.3 147.5l-.9 1.2M192.7 147.8l.3-.3 .4 .2-.7 1h.8"/>
<path d="M193.5 149.9a.38 .38 0 0 1 .5-.1 .38 .38 0 0 1 0 .6 .38 .38 0 0 1-.5-.1M193.5 149.3v1.2M194 147.6a.55 .55 0 0 1 .6 .5 .55 .55 0 0 1-.6 .6l-.2-.5zM194.5 149.7v.8M195 147.9l.6 .8M195 149.7l-.5 .4M195.2 150.1h.7a.39 .39 0 0 0-.4-.4 .39 .39 0 0 0-.4 .4 .39 .39 0 0 0 .4 .4l.4-.2M195.6 147.9l-.6 .8M196 147.8l.2-.3 .5 .2-.8 1h.8M65.6 169.5l.3-.6 .2 .5a.4 .4 0 0 1 .7 .1 .4 .4 0 0 1-.5 .6M66.3 176.1l1-.8-.2 1.2M66.4 167.6l1 1.9"/>
<path d="M66.7 175.8l.5 .3M66.9 174.7l-1.8 1.1M67.1 167.1l-.2 .3 .2 .2 .8-.4a.4 .4 0 0 1 .1 .6 .4 .4 0 0 1-.5 .1v-.8l-.2-.1zM67.3 166.3l.2 .2M67.5 166l.2 .3M68 175.6l-.6 1.1M69.3 176.2l-1.9 1M71.3 177.7l.1 1.4M72 171l1 1.8M72.9 169.7l.1 .2M73 169.4l.2 .2M73.8 170.8l-.4 .7-.5-1.1-.4 .2 .1 .4"/>
<path d="M204.4 198v.6h.4a.49 .49 0 0 1 .2-.5 .49 .49 0 0 1 .5-.1v.6a.49 .49 0 0 1-.5 0 .49 .49 0 0 1-.2-.6zM205.6 199.1v.8l-1-.8-.2 .5 .3 .2M93.4 204.2l.3-.3v1.2M93.6 206.4l.7-.1v-.5l-.7-.1v1.2M95.1 203.9h-.6l-.1 .6a.43 .43 0 0 1 .7-.1 .43 .43 0 0 1-.1 .7 .43 .43 0 0 1-.6-.2M95.7 205.5l-1 1.8M95.9 206.9l.4-1.2 .5 1.2M96.1 206.5h.5M97.1 205.7v1.2M97.6 203.9l-.9 1.2M98 204.2l.3-.3 .4 .3-.7 .9h.8M98.5 205.5l-1.1 1.8"/>
<path d="M98.8 206.4l.7-.1v-.5l-.7-.1v1.2M99.3 204a.55 .55 0 0 1 .6 .5 .55 .55 0 0 1-.6 .6l-.2-.5zM100 206.3h.5M100.3 204.3l.6 .8M100.7 205.7h-.7v1.2h.7M100.9 204.3l-.6 .8M101 205.7l.8 1.2M101.3 204.2l.2-.3 .5 .3-.8 .9h.8M101.8 205.7l-.8 1.2M204.4 206.6v-.6l.5 .3a.4 .4 0 0 1 .6-.3 .4 .4 0 0 1-.1 .7M204.4 203.5l1.2 .9M204.6 201.2l-.2 .1a.52 .52 0 0 0 .6 .7 .52 .52 0 0 0 .4-.8 .37 .37 0 0 0-.5 .2 .37 .37 0 0 0 .3 .5"/>
<path d="M204.8 200.2l.8 .7M205.6 202.3v.8l-1-.7-.2 .5 .3 .2M205.6 200.2l-.8 .7M206.6 201l.3 .4M206.6 201.4h.8M206.8 202.9a.38 .38 0 0 0-.1 .5 .38 .38 0 0 0 .6 0 .38 .38 0 0 0-.1-.5M207 203.9v.6M207.2 201.8a.37 .37 0 0 1 .2 .6 .37 .37 0 0 1-.6 0 .37 .37 0 0 1 .1-.6v.7M207.4 203.8l-1.2 .4 1.2 .5M204.2 263.9l.3 .1M204.2 263.5l.3 .1M204.4 265.5l1.2 .9"/>
<path d="M205.6 268.3h-1.2l.2 .3M205.6 264.7h-1.2l.2 .3M206.6 264.7l.3 .4M206.6 265.1h.8M206.8 266.6a.38 .38 0 0 0-.1 .5 .38 .38 0 0 0 .6 0 .38 .38 0 0 0-.1-.5M207 267.7v.5M207.2 265.5a.37 .37 0 0 1 .2 .6 .37 .37 0 0 1-.6 0 .37 .37 0 0 1 .1-.6v.7M207.4 267.5l-1.2 .5 1.2 .4"/>
<circle cx="97.3" cy="22.7" r=".55"/>
<circle cx="69.1" cy="56.4" r=".55"/>
<circle cx="74.8" cy="53" r=".55"/>
<circle cx="130.4" cy="70.1" r=".55"/>
<circle cx="141.8" cy="76.1" r=".55"/>
<circle cx="170.7" cy="78.1" r=".55"/>
<circle cx="170.9" cy="77.7" r=".4"/>
<circle cx="205.2" cy="115.6" r=".55"/>
<circle cx="207.2" cy="112.6" r=".4"/>
<circle cx="126.2" cy="158.9" r=".55"/>
<circle cx="141.7" cy="151.1" r=".55"/>
<circle cx="158.1" cy="154.7" r=".55"/>
<circle cx="168.8" cy="153.4" r=".55"/>
<circle cx="187.3" cy="146.9" r=".55"/>
<circle cx="191.9" cy="148.1" r=".55"/>
<circle cx="192.7" cy="150.1" r=".4"/>
<circle cx="97.2" cy="204.5" r=".55"/>
<circle cx="204.9" cy="203.9" r=".55"/>
<circle cx="207" cy="200.4" r=".4"/>
<circle cx="204.9" cy="266" r=".55"/>
<circle cx="207" cy="264.1" r=".4"/>
</g>
<path d="M20 10h390v277h-390z" fill="none" stroke="#000" stroke-width=".7"/>
<path d="M0 0h420v297h-420z" fill="none" stroke="#000" stroke-width=".35"/>
<path d="M15 5h400v287h-400z" fill="none" stroke="#000" stroke-width=".5"/>
<path d="M215 5v7.5M15 148.5h7.5M407.5 148.5h7.5M240 232h100v27h-100zM342 232h68v27h-68zM240 260h100v13h-100zM240 274h100v13h-100zM342 260h17v13h-17zM342 274h46v13h-46zM361 260h27v13h-27zM390 260h20v27h-20zM215 284.5v7.5" fill="none" stroke="#000" stroke-width=".7"/>
<!-- layer: TEXTOS -->
<g fill="none" stroke="#000" stroke-width=".27">
<path d="M288.6 112.7v93.5h109.3v-93.5M343.2 112.7v93.5M288.6 124.1h109.3M288.6 132.9h109.3M312 135.6l2.8 1.7h-4.4M314.8 137.3l-2.8 1.8M288.6 141.7h109.3M288.6 153.2h109.3M311.5 154.3l8.8 6.6v-6.6l-8.8 6.6zM288.6 162h109.3M288.6 170.9h109.3M288.6 179.7h109.3"/>
<path d="M312.6 163.2h6.6v6.5h-6.6zM317 165.7a1.08 1.08 0 0 0-1.3-.7 1.08 1.08 0 0 0-.8 1.1 1.28 1.28 0 0 0 .2 1.4 1.28 1.28 0 0 0 1.4 .3l.5-.6v-.4h-.7M288.6 188.5h109.3M288.6 197.4h109.3M311.5 189.7h8.8v6.6h-8.8l8.8-3.3zM311.5 189.7v6.6M312.6 198.5h6.6v6.6h-6.6zM313.6 199.5h4.6v1.2h-4.6zM314.4 180.8h3v2.7h-3zM315.9 183.5v2.2"/>
<circle cx="315.9" cy="128.5" r="3.3"/>
<circle cx="318.1" cy="137.3" r="3.3"/>
</g>
<g fill="#000" stroke="#000" stroke-width=".27">
<path d="M313.6 126.2l2.3 2.3-2.5-2.1zM313.4 126.4l4.8 4.4-2.3-2.3zM313.4 126.4l4.8 4.4-5-4.1zM313.2 126.7l5 4.1zM313.2 126.7l5 4.2-5.2-3.9zM313 127l4.9 4.1 .3-.2zM313 127l4.9 4.1-5-3.8zM312.9 127.3l4.7 4 .3-.2zM312.9 127.3l4.7 4-4.9-3.7zM312.7 127.6l4.6 3.9 .3-.2zM312.7 127.6l4.6 3.9-4.6-3.6zM312.7 127.9l4.3 3.7 .3-.1zM312.7 127.9l4.3 3.7-4.4-3.4zM312.6 128.2l4.1 3.5 .3-.1zM312.6 128.2l4.1 3.5-4.1-3.2zM312.6 128.5l3.8 3.2h.3zM312.6 128.5l3.8 3.2-3.8-2.8zM312.6 128.9l3.5 2.9 .3-.1zM312.6 128.9l3.5 2.9-3.4-2.6zM312.7 129.2l3 2.6h.4zM312.7 129.2l3 2.6-2.9-2.3zM312.8 129.5l2.6 2.2 .3 .1zM312.8 129.5l2.6 2.2-2.5-1.9zM312.9 129.8l2.2 1.9h.3zM312.9 129.8l2.2 1.9zM313 130.1l2.1 1.6zM313 130.1l1.8 1.5zM313.2 130.4l1.6 1.2zM313.2 130.4l1.3 1zM313.4 130.6l1.1 .8zM313.4 130.6l.8 .7zM313.7 130.9l.5 .4z"/>
<path d="M320.5 147v.8zM320.5 147l-.1 1.3zM320.4 146.5v1.8zM320.4 146.5l-.1 2.2zM320.3 146.1v2.6zM320.3 146.1l-.1 3.1zM320.2 145.7l.1 .4-.1 3.1zM320.2 145.7l-.2 3.9 .2-.4zM320 145.2l.2 .5-.2 3.9zM320 145.2l-.2 4.8 .2-.4zM319.7 144.9l.3 .3-.2 4.8zM319.7 144.9l-.2 5.5 .3-.4zM319.4 144.5l.3 .4-.2 5.5zM319.4 144.5l-.2 6.2 .3-.3zM319.1 144.2l.3 .3-.2 6.2zM319.1 144.2l-.3 6.8 .4-.3zM318.8 143.9l.3 .3-.3 6.8zM318.8 143.9l-.3 7.4 .3-.3zM318.4 143.6l.4 .3-.3 7.4zM318.4 143.6l-.3 7.9 .4-.2zM318 143.4l.4 .2-.3 7.9zM318 143.4l-.4 8.3 .5-.2zM317.6 143.2l.4 .2-.4 8.3zM317.6 143.2l-.4 8.7 .4-.2zM317.1 143l.5 .2-.4 8.7zM317.1 143l-.3 9 .4-.1zM316.7 142.9l.4 .1-.3 9zM316.7 142.9l-.4 9.1h.5zM316.2 142.9h.5l-.4 9.1zM316.2 142.9l-.3 9.2 .4-.1zM315.8 142.9h.4l-.3 9.2zM315.8 142.9l-.4 9.1 .5 .1zM315.3 142.9h.5l-.4 9.1zM315.3 142.9l-.4 9.1h.5zM314.9 143l.4-.1-.4 9.1zM314.9 143l-.4 8.8 .4 .2zM314.4 143.1l.5-.1-.4 8.8zM314.4 143.1l-.3 8.6 .4 .1zM314 143.3l.4-.2-.3 8.6zM314 143.3l-.3 8.2 .4 .2zM313.6 143.5l.4-.2-.3 8.2zM313.6 143.5l-.3 7.7 .4 .3zM313.2 143.7l.4-.2-.3 7.7zM313.2 143.7l-.3 7.2 .4 .3zM312.8 144l.4-.3-.3 7.2zM312.8 144l-.2 6.6 .3 .3zM312.5 144.3l.3-.3-.2 6.6zM312.5 144.3l-.2 6 .3 .3zM312.5 144.3l-.2 6-.1-5.6zM312.2 144.7l-.2 5.2 .3 .4zM312.2 144.7l-.2 5.2v-4.8zM312 145.1l-.2 4.4 .2 .4zM312 145.1l-.2 4.4-.1-4zM311.7 145.5l-.1 3.6 .2 .4zM311.7 145.5l-.1 3.6v-3.2zM311.6 145.9l-.1 2.7 .1 .5zM311.6 145.9l-.1 2.7zM311.4 146.4l.1 2.2zM311.4 146.4v1.8zM311.4 146.8v1.4zM311.4 146.8l-.1 .9zM311.3 147.3v.4z"/>
<path d="M319.2 175v.6zM319.2 175l-.1 .9zM319.1 174.6v1.3zM319.1 174.6v1.6zM319.1 174.3v1.9zM319.1 174.3l-.1 2.2zM318.9 174l.1 2.5zM318.9 174l-.1 2.8zM318.8 173.7l.1 .3-.1 2.8zM318.8 173.7l-.1 3.4 .1-.3zM318.6 173.4l.2 .3-.1 3.4zM318.6 173.4l-.1 4 .2-.3zM318.4 173.2l.2 .2-.1 4zM318.4 173.2l-.2 4.4 .3-.2zM318.2 172.9l.2 .3-.2 4.4zM318.2 172.9l-.2 4.9 .2-.2zM318 172.7l.2 .2-.2 4.9zM318 172.7l-.3 5.3 .3-.2zM317.7 172.5l.3 .2-.3 5.3zM317.7 172.5l-.2 5.7 .2-.2zM317.4 172.4l.3 .1-.2 5.7zM317.4 172.4l-.2 5.9 .3-.1zM317.1 172.2l.3 .2-.2 5.9zM317.1 172.2l-.3 6.2 .4-.1zM316.8 172.1l.3 .1-.3 6.2zM316.8 172.1l-.3 6.4 .3-.1zM316.5 172l.3 .1-.3 6.4zM316.5 172l-.3 6.6 .3-.1zM316.1 172h.4l-.3 6.6zM316.1 172l-.2 6.6h.3zM315.8 172h.3l-.2 6.6zM315.8 172l-.3 6.6h.4zM315.5 172h.3l-.3 6.6zM315.5 172l-.3 6.5 .3 .1zM315.2 172.1l.3-.1-.3 6.5zM315.2 172.1l-.3 6.3 .3 .1zM314.8 172.2l.4-.1-.3 6.3zM314.8 172.2l-.2 6.1 .3 .1zM314.5 172.3l.3-.1-.2 6.1zM314.5 172.3l-.2 5.9 .3 .1zM314.3 172.4l.2-.1-.2 5.9zM314.3 172.4l-.3 5.6 .3 .2zM314 172.6l.3-.2-.3 5.6zM314 172.6l-.2 5.2 .2 .2zM313.7 172.8l.3-.2-.2 5.2zM313.7 172.8l-.2 4.7 .3 .3zM313.7 172.8l-.2 4.7v-4.4zM313.5 173.1l-.2 4.2 .2 .2zM313.5 173.1l-.2 4.2v-4zM313.3 173.3l-.2 3.7 .2 .3zM313.3 173.3l-.2 3.7v-3.4zM313.1 173.6l-.1 3.1 .1 .3zM313.1 173.6l-.1 3.1-.1-2.8zM312.9 173.9l.1 2.8zM312.9 173.9l-.1 2.5zM312.8 174.2v2.2zM312.8 174.2l-.1 1.9zM312.7 174.5v1.6zM312.7 174.5v1.3zM312.7 174.8v1zM312.7 174.8l-.1 .7zM312.6 175.2v.3z"/>
<path d="M316.8 186.5v.1zM316.8 186.5v.2zM316.7 186.4l.1 .3zM316.7 186.4v.4zM316.7 186.3v.5zM316.7 186.3v.6zM316.7 186.2v.7zM316.7 186.2v.8zM316.7 186.2v.8zM316.7 186.2l-.1 .8zM316.6 186.1v.9zM316.6 186.1v1zM316.6 186v1.1zM316.6 186l-.1 1.2zM316.5 186v1.2zM316.5 186v1.2zM316.4 185.9l.1 1.3zM316.4 185.9v1.4zM316.4 185.8v1.5zM316.4 185.8l-.1 1.5zM316.3 185.8v1.5zM316.3 185.8l-.1 1.6zM316.2 185.8v1.6zM316.2 185.8v1.6zM316.1 185.7l.1 1.7zM316.1 185.7v1.7zM316.1 185.7v1.7zM316.1 185.7l-.1 1.7zM316 185.7v1.7zM316 185.7l-.1 1.7zM315.9 185.7v1.7zM315.9 185.7v1.7zM315.8 185.7v1.7zM315.8 185.7v1.7zM315.7 185.7v1.7zM315.7 185.7v1.7zM315.6 185.8v1.6zM315.6 185.8v1.6zM315.6 185.8v1.5zM315.6 185.8v1.5zM315.5 185.8v1.5zM315.5 185.8v1.5zM315.4 185.9v1.4zM315.4 185.9v1.4zM315.3 185.9l.1 1.3zM315.3 185.9l.1 1.3zM315.3 185.9v1.3zM315.3 186v1.2zM315.3 186l-.1 1.1zM315.2 186.1v1zM315.2 186.1v.9zM315.2 186.1v.9zM315.2 186.1l-.1 .8zM315.1 186.2v.7zM315.1 186.2v.7zM315.1 186.3v.6zM315.1 186.3v.5zM315.1 186.4v.4zM315.1 186.4v.3zM315.1 186.4v.3zM315.1 186.4v.2z"/>
</g>
<path d="M288.6 100.3h109.3v12.4h-109.3z" fill="none" stroke="#000" stroke-width=".7"/>
<!-- layer: 0 -->
<path d="M20 10h390v222h-170v55h-220z" fill="none" stroke="#000" stroke-width=".7"/>
<text font-size="14.8" x="397.8" y="277.6">2</text>
<text font-size="5.2" x="263.4" y="240.1">UNIVERSIDAD DE LEÓN</text>
<g font-size="4.4">
<text x="63.5" y="55">95</text>
<text x="125.9" y="66.3">97</text>
<text x="165.5" y="82.2">88</text>
<text x="197.9" y="79.7">Ø1&quot;</text>
<text x="204.3" y="80.1">81</text>
<text x="197.9" y="148.9">Ø1&quot;</text>
<text x="126.3" y="152">15</text>
<text x="69.5" y="177.4">16</text>
<text x="205.3" y="261.4" transform="rotate(-90 205.3 261.4)">Ø1&quot;</text>
</g>
<g font-size="4">
<text x="69.1" y="51.5">93</text>
<text x="74.4" y="58.9">94</text>
<text x="68.8" y="62.1">96</text>
<text x="158.7" y="72">90</text>
<text x="152" y="75.1">91</text>
<text x="167.6" y="73.4">89</text>
<text x="126.3" y="80.8">92</text>
<text x="173.6" y="80.1">87</text>
<text x="179.2" y="80.1">86</text>
<text x="184.9" y="80.1">85</text>
<text x="190.1" y="81.8">82</text>
<text x="193" y="79.4">83</text>
<text x="167.9" y="148.9">11</text>
<text x="173.9" y="148.9">10</text>
<text x="159.1" y="154.2">13</text>
<text x="151.7" y="157.3">14</text>
<text x="170" y="157.3">12</text>
<text x="69.1" y="164">19</text>
<text x="74.4" y="167.2">17</text>
<text x="122.4" y="163.3">20</text>
<text x="63.9" y="173.9">18</text>
</g>
<g font-size="3.7">
<text x="350.5" y="247.1">PRÁCTICA DE GAS NATURAL</text>
<text x="248" y="267.3">ESQUEMA ACOMETIDA-INSTALACIÓN INDIVIDUAL</text>
<text x="347.8" y="267.9">1/50</text>
</g>
<text font-size="3" x="333.5" y="107.5">ACCESORIOS</text>
<g font-size="2.8">
<text x="357.8" y="129.1">Conexión entre plantas</text>
<text x="362" y="138.3">Conexión a red</text>
<text x="348.5" y="148.4">Derivación o conexión ramas diferentes</text>
<text x="362.9" y="158.3">Llave de paso</text>
<text x="358.2" y="167.1">Aparato de utilización</text>
<text x="367.5" y="176.2">Codo</text>
<text x="361.2" y="184.8">Toma de presión</text>
<text x="358.7" y="193.6">Regulador de presión</text>
<text x="363.2" y="202.5">Contador gas</text>
</g>
<g font-size="2.7">
<text x="365.9" y="119.3">Nombre</text>
<text x="343.4" y="235">PROYECTO:</text>
<text x="240.8" y="247.5">ESCUELA DE INGENIERÍAS INDUSTRIAL, INFORMÁTICA Y AEROESPACIAL</text>
<text x="241.8" y="263">PLANO:</text>
<text x="343.4" y="263">ESCALA:</text>
<text x="362.6" y="263">FECHA:</text>
<text x="391.3" y="263">Nº PLANO:</text>
<text x="371.1" y="267.4">05/2026</text>
<text x="241.8" y="276.9">LOS ALUMNOS:</text>
<text x="346.4" y="281.7">PRÁCTICA INSTALACIONES II</text>
</g>
<g font-size="2.2">
<text x="277.5" y="281">Carlos Fernández Palanca</text>
<text x="278.6" y="278.5">Alberto España Carrete</text>
<text x="277.5" y="286.1">Juan Diego Niño González</text>
<text x="279.7" y="283.5">Ruben Modino López</text>
</g>
</svg>
